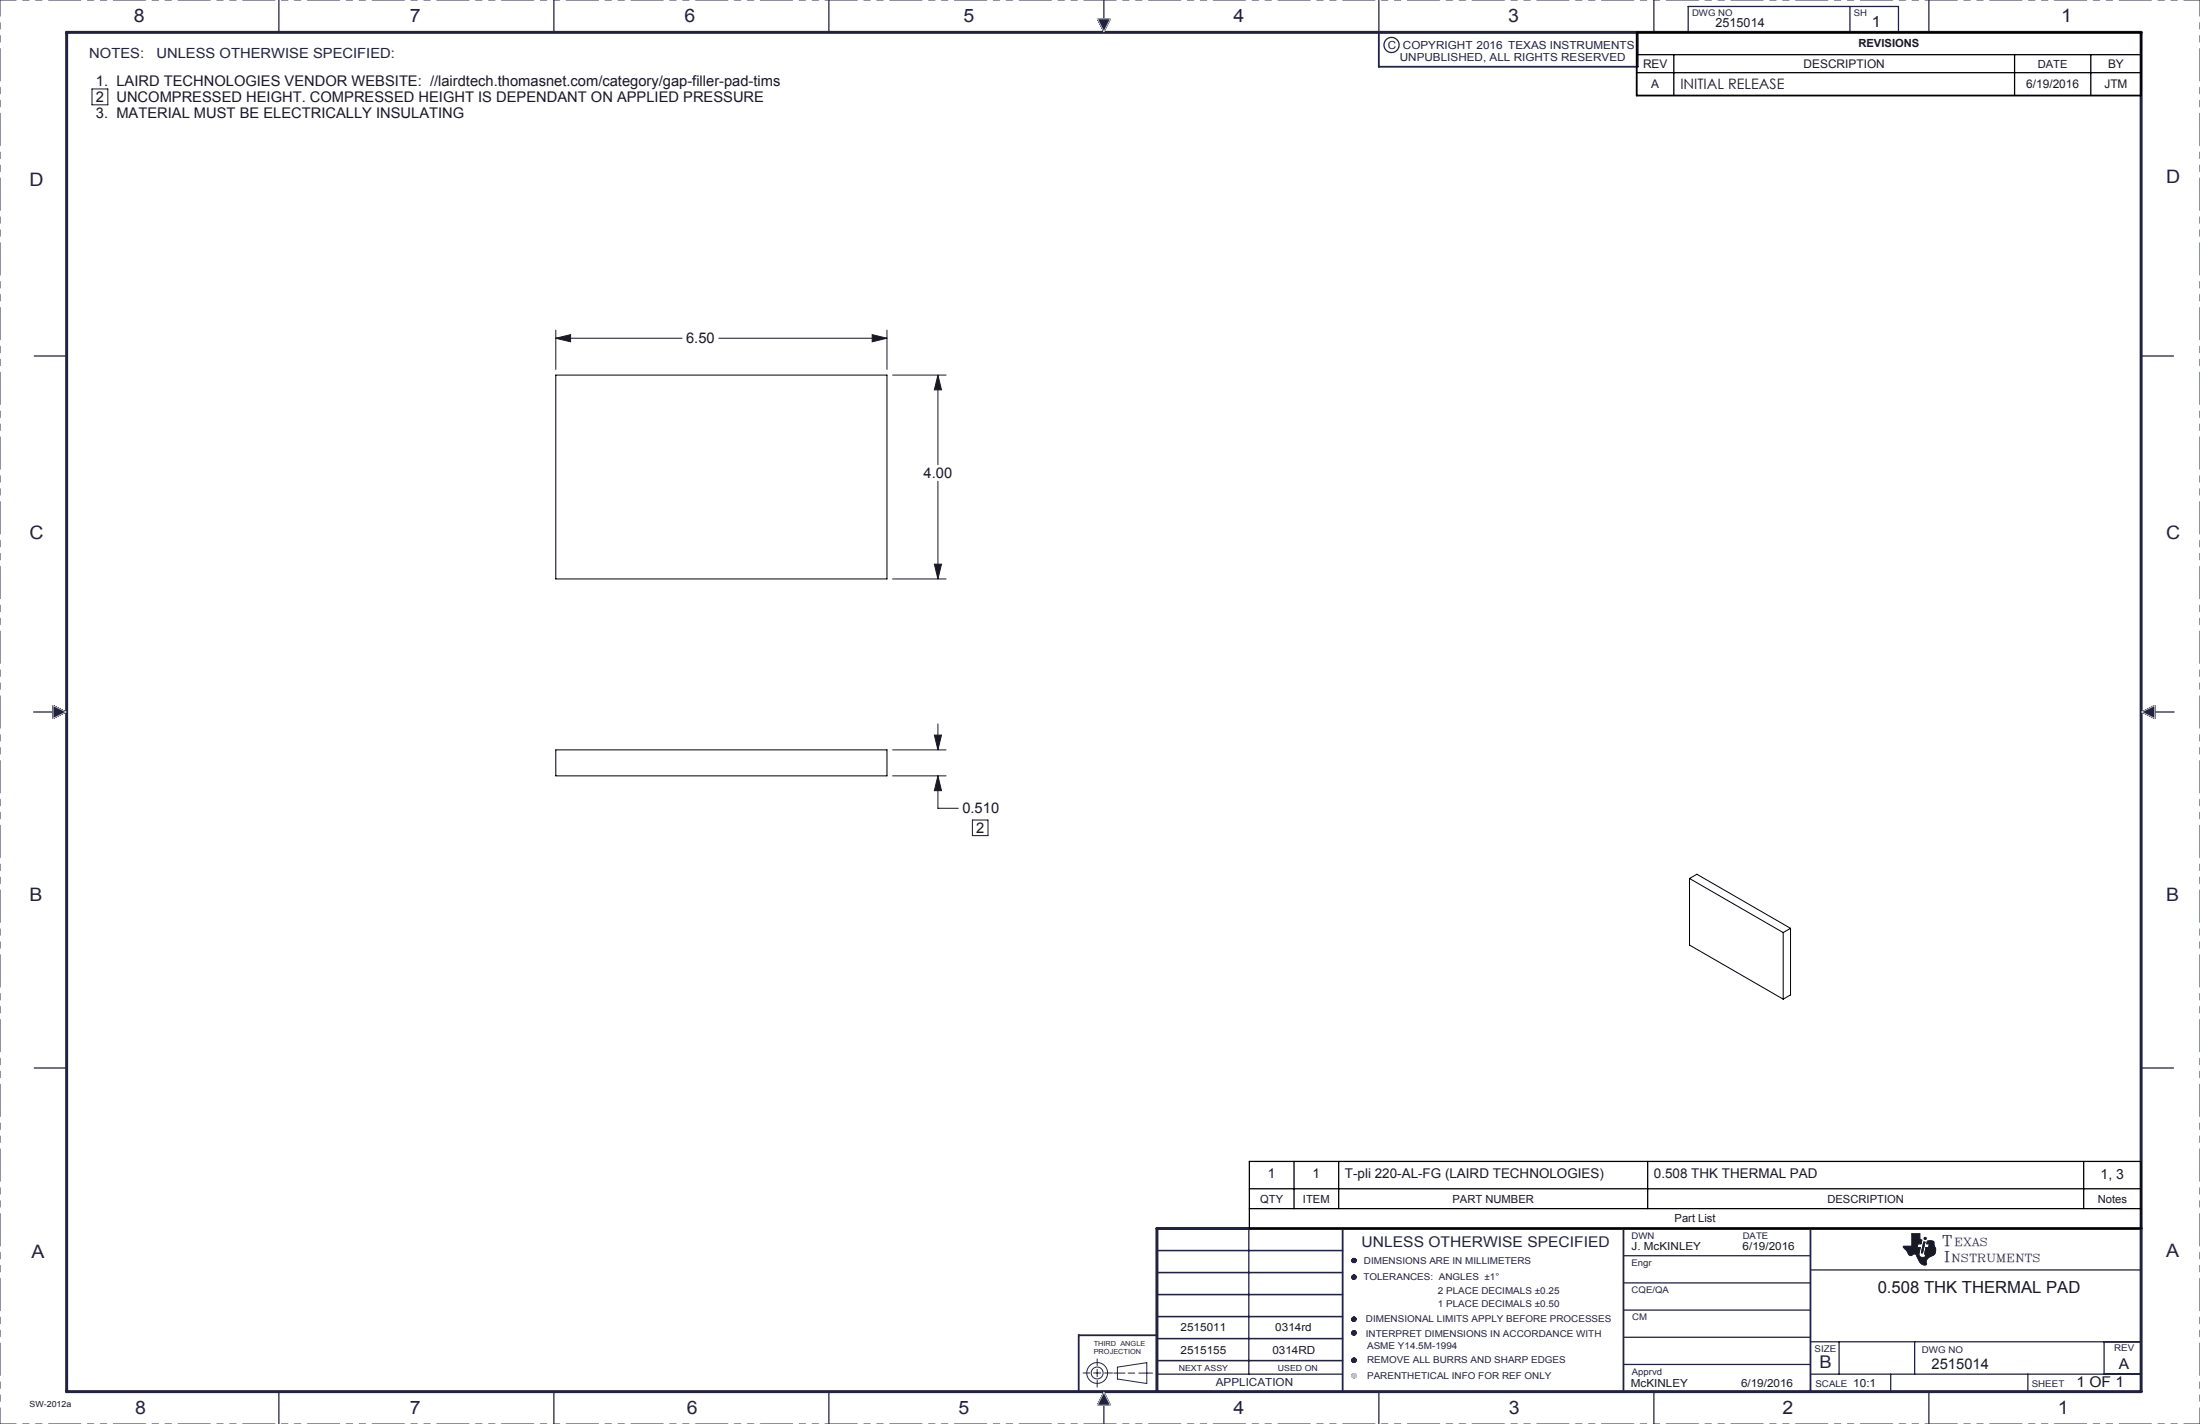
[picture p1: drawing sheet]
<svg xmlns="http://www.w3.org/2000/svg" width="432mm" height="279mm" viewBox="0 0 432 279" stroke-linecap="round" stroke-linejoin="round" font-family="sans-serif">
<g fill="none" stroke="#191924" stroke-width=".2">
<path d="M215.4 3.7h2.5l-1.2 2.5zM10.4 138.4l2.6 1.3-2.6 1.3zM420.4 139.7l2.5-1.3v2.6zM375.3 242.1h1.5v1l.4 .2-.1 .7h-.7l-.1 .8h.6l-.3 1.1a.62 .62 0 0 0 .6 .8l.7-.1 .1-.4h-.2v-.2l.2-1.2h.5l.2-.8h-.5l.1-.5 .5-.1a.65 .65 0 0 1 .7 .2 .65 .65 0 0 1 .1 .7 1.31 1.31 0 0 1-.3 2.1 1.27 1.27 0 0 0-1.2 1.6l.1 .1a1.08 1.08 0 0 1-1.5-.6l-.4-.9a.64 .64 0 0 0-.5-.5 .64 .64 0 0 0-.7 .3h-.1a1.01 1.01 0 0 1-.7-.9l-.7-.7v-.3h1.7zM377.6 243.7h.2l-.5 2.1h-.2zM216.7 273.2l1.2 2.5h-2.5z"/>
<circle cx="265.7" cy="258.8" r=".42"/>
<circle cx="265.7" cy="250.6" r=".42"/>
<circle cx="265.7" cy="247.3" r=".42"/>
<circle cx="377.9" cy="243" r=".2"/>
<circle cx="265.7" cy="261.5" r=".42"/>
<circle cx="265.7" cy="266.9" r=".42"/>
<circle cx="265.8" cy="269.9" r=".42"/>
</g>
<g fill="none" stroke="#212142" stroke-width=".2">
<path d="M215.4 3.7h2.5l-1.2 2.5zM215.4 3.7h.1M215.5 3.7l-.1 .1 .2-.1M215.7 3.7l-.2 .2M215.8 3.7l-.3 .2M215.8 3.7l-.3 .3M215.9 3.7l-.3 .3M216 3.7l-.4 .4M216.1 3.7l-.5 .4M216.1 3.7l-.5 .5M216.2 3.7l-.5 .5M216.3 3.7l-.6 .6"/>
<path d="M216.4 3.7l-.7 .7 .8-.7M216.5 3.7l-.7 .7M216.6 3.7l-.8 .8 .9-.8M216.7 6.2h.1M216.7 6.1l-.1 .1M216.8 3.7l-1 .9M216.8 5.9l-.2 .2 .2-.1M216.9 3.7l-1 1M216.9 5.7l-.3 .4M217 3.7l-1.1 1.1M217.1 5.4l-.6 .6 .5-.4M217.1 5.3l-.6 .6"/>
<path d="M217.1 3.7l-1.1 1.1M217.2 3.7l-1.2 1.2M217.2 5.1l-.7 .8M217.2 5.1l-.7 .7M217.3 3.7l-1.3 1.2M217.3 4.9l-.8 .9M217.4 3.7l-1.3 1.3M217.4 4.7l-1 1M217.5 4.6l-1.1 1.1M217.5 3.7l-1.4 1.4M217.6 4.4l-1.2 1.3M217.6 4.3l-1.3 1.3"/>
<path d="M217.6 3.7l-1.5 1.5M217.7 4.2l-1.4 1.4M217.7 3.7l-1.5 1.5 1.6-1.5M217.8 3.9l-1.5 1.6 1.4-1.4M217.9 3.7l-1.7 1.6M217.9 3.7l-1.6 1.7M217.9 3.7l-1.7 1.7M321.4 6.4v5.8M420.2 13v3.9M10.4 138.4v2.6M10.4 138.4l2.6 1.3M10.4 138.8l.3-.2-.3 .3"/>
<path d="M10.4 139l.4-.4-.4 .4M10.4 138.4h.1M10.4 138.4v.1M10.5 138.5h-.1M10.5 138.5l-.1 .1M10.6 138.5l-.2 .2M10.9 138.7l-.5 .4M10.9 138.7l-.5 .5M11 138.7l-.6 .6M11 138.7l-.6 .7M11.1 138.8l-.7 .7M11.2 138.8l-.8 .8"/>
<path d="M11.3 138.9l-.9 .8M11.3 138.9l-.9 .9M11.4 138.9l-1 1M11.4 138.9l-1 1.1M11.5 139l-1.1 1.1M11.6 139l-1.2 1.2M11.7 139.1l-1.3 1.3M11.8 139.1l-1.4 1.4M11.8 139.1l-1.4 1.5 1.5-1.4M11.9 139.2l-1.5 1.5M12 139.2l-1.6 1.6M12.1 139.3l-1.7 1.6"/>
<path d="M12.1 139.3l-1.7 1.7M12.2 139.3l-1.5 1.5M12.3 139.4l-1.4 1.3M12.3 139.4l-1.2 1.2M12.4 139.4l-1.2 1.2M12.4 139.4l-1 1.1M12.5 139.5l-1.1 1M12.5 139.5l-.9 .9M12.6 139.5l-.9 .8M12.6 139.5l-.7 .7M12.7 139.6l-.6 .5M12.7 139.6l-.5 .5"/>
<path d="M12.7 139.6l-.4 .4M12.8 139.6l-.4 .4M12.8 139.6l-.2 .3M12.9 139.7l-.2 .1M13 139.7h-.1M13 139.7l-2.6 1.3M420.4 139.7l2.5-1.3v2.6M420.4 139.7l2.5 1.3M420.4 139.7h.1M420.6 139.6l-.2 .1M420.7 139.5l-.2 .2M420.8 139.5l-.3 .3"/>
<path d="M421 139.4l-.4 .4M421.1 139.3l-.5 .5M421.3 139.3l-.7 .5M421.4 139.2l-.7 .7M421.5 139.1l-.8 .8M421.7 139l-.9 .9M422 138.9l-1.2 1 1-.9M422.2 138.8l-1.3 1.2 1.2-1.1M422.3 138.7l-1.3 1.3M422.5 138.6l-1.4 1.4M422.7 138.5l-1.6 1.6M422.8 138.5l-1.6 1.6"/>
<path d="M422.9 138.5l-1.6 1.7M422.9 138.6l-1.6 1.6M422.9 138.7l-1.5 1.5M422.9 138.8l-1.5 1.4M422.9 138.8l-1.4 1.5M422.9 138.9l-1.4 1.4M422.9 139l-1.3 1.3M422.9 139.1l-1.2 1.3M422.9 139.2l-1.2 1.2M422.9 139.2l-1.1 1.2M422.9 139.3l-1.1 1.1M422.9 139.5l-1 1"/>
<path d="M422.9 139.6l-.9 .9M422.9 139.7l-.8 .9M422.9 139.8l-.8 .8M422.9 139.9l-.7 .7M422.9 140l-.7 .6M422.9 140l-.6 .6M10.4 140.3l1.3-1.2-1.3 1.2M10.6 140.9l1.6-1.6-1.7 1.6M421.2 140.1l1.7-1.7-1.6 1.7M422.9 140.1l-.6 .6 .6-.6M422.9 140.2l-.5 .5M422.9 140.3l-.4 .4"/>
<path d="M422.9 140.3l-.4 .5M422.9 140.4l-.3 .4M422.9 140.5l-.3 .3M422.9 140.6l-.3 .2M422.9 140.6l-.2 .3M422.9 140.7l-.2 .2M422.9 140.8l-.1 .1M422.9 140.9v.1M422.9 141h.1M265.3 258.8l.4-.4-.4 .5M265.5 247l-.1 .1M265.5 250.2l-.1 .2"/>
<path d="M265.6 258.5l-.2 .2M265.6 246.9l-.2 .3M265.6 250.2l-.2 .2M265.6 258.4l-.3 .3M265.6 251l.6-.5-.5 .5M265.7 246.9l-.4 .4M265.7 250.2l-.4 .4M265.8 250.2l-.5 .4M265.8 246.9l-.5 .5M265.8 250.2l-.5 .5M265.8 258.4l-.5 .5M265.9 258.4l-.6 .6"/>
<path d="M265.9 246.9l-.5 .6M265.9 250.2l-.5 .5M265.9 250.2l-.5 .6M265.9 258.5l-.5 .5M266 247l-.6 .6M266 250.2l-.6 .6M266 258.5l-.6 .6M266 250.3l-.6 .6M266.1 259.1l-.1 .1M266.1 247.1l-.6 .6M266.1 258.6l-.6 .6 .6-.6M266.1 250.3l-.6 .6"/>
<path d="M266.1 247.1l-.6 .6 .6-.6M266.1 250.8l-.2 .2M266.1 247.5l-.2 .2M266.1 258.7l-.5 .5 .5-.5M266.1 250.4l-.5 .6M266.1 258.9l-.3 .3M266.2 247.2l-.6 .5 .6-.5M266.2 258.8l-.5 .5M266.2 258.9l-.4 .4M266.2 250.6l-.4 .4M266.2 247.4l-.4 .3M266.2 247.3l-.4 .4"/>
<path d="M375.3 242.1h1.5v1l.4 .2-.1 .7h-.7l-.1 .8h.6l-.3 1.1a.62 .62 0 0 0 .6 .8l.7-.1 .1-.4h-.2v-.2l.2-1.2h.5l.2-.8h-.5l.1-.5 .5-.1a.65 .65 0 0 1 .7 .2 .65 .65 0 0 1 .1 .7 1.31 1.31 0 0 1-.3 2.1 1.27 1.27 0 0 0-1.2 1.6l.1 .1a1.08 1.08 0 0 1-1.5-.6l-.4-.9a.64 .64 0 0 0-.5-.5 .64 .64 0 0 0-.7 .3h-.1a1.01 1.01 0 0 1-.7-.9l-.7-.7v-.3h1.7zM377.6 243.7h.2l-.5 2.1h-.2zM420.2 249.2v20.4M212.6 269.4h1.3M214.6 269.4h1.5M215.3 266.6v1.3M215.3 268.7v1.4M215.3 270.8v1.4M215.4 275.7h2.5M216 274.4l.9-.8-1 1M216.2 275.7l1.2-1.1-1.1 1.1M216.7 273.2l1.2 2.5"/>
<path d="M216.7 273.2l-1.3 2.5M216.7 273.2h-.1M216.7 273.2l-.1 .2M216.7 273.3l-.2 .2M216.7 273.3l-.3 .3M216.8 273.4l-.5 .4M216.8 273.4l-.5 .5M216.8 269.4h1.6M216.8 273.5l-.6 .6M216.8 273.5l-.6 .7M216.8 273.5l-.7 .9M216.9 273.7l-1 1.1"/>
<path d="M216.9 273.7l-1.1 1.2M217 273.8l-1.3 1.3M217 273.9l-1.4 1.4M217 273.9l-1.5 1.5M217 274l-1.5 1.6M217.1 274l-1.7 1.7M217.1 274.1l-1.6 1.6M217.2 274.2l-1.6 1.5M217.2 274.2l-1.5 1.5M217.2 274.3l-1.4 1.4M217.2 274.3l-1.3 1.4M217.3 274.4l-1.4 1.3"/>
<path d="M217.3 274.4l-1.3 1.3M217.3 274.5l-1.2 1.2M217.4 274.7l-1.1 1M217.4 274.7l-1 1M217.4 274.7l-.9 1M217.5 274.8l-.9 .9M217.5 274.9l-.8 .8M217.5 275.7l.3-.2-.2 .2M217.6 275l-.8 .7M217.6 275l-.7 .7M217.6 275.1l-.6 .6M217.6 275.1l-.5 .6"/>
<path d="M217.7 275.2l-.6 .5M217.7 275.7l.1-.2-.1 .2M217.7 275.2l-.5 .5M217.7 275.3l-.4 .4M217.8 275.4l-.4 .3M217.8 275.4l-.3 .3M217.9 275.6l-.1 .1M217.9 275.7h.1M218.6 269.4h2.2M219.3 268.2l5.8-.8v4.1l-5.8-.9zM221.4 269.4h1.3M223.5 269.4h2.7"/>
<path d="M265.4 261.8l.6-.6-.5 .6M265.5 266.5l-.1 .2M265.6 261.1l-.2 .3M265.6 266.5l-.2 .2M265.6 261.1l-.3 .3M265.7 261.1l-.4 .4M265.8 266.5l-.5 .4 .4-.4M265.8 261.1l-.5 .5M265.8 266.5l-.5 .5M265.9 261.1l-.6 .5M265.9 266.5l-.5 .6M265.9 261.1l-.5 .6"/>
<path d="M265.9 261.2l-.5 .5M266 266.5l-.6 .6M266 261.2l-.6 .6M266 266.6l-.6 .6M266.1 266.6l-.6 .6 .6-.5M266.1 261.3l-.6 .6M266.1 267.1l-.1 .2M266.1 261.3l-.5 .6M266.1 261.4l-.5 .5M266.1 266.7l-.5 .6M266.1 261.6l-.3 .3M266.2 261.4l-.5 .5"/>
<path d="M266.2 261.6l-.4 .3M266.2 261.5l-.5 .4M266.2 266.8l-.6 .5M266.2 267l-.4 .3M266.2 266.8l-.5 .5M266.2 266.9l-.4 .4"/>
<circle cx="377.9" cy="243" r=".2"/>
<circle cx="215.3" cy="269.4" r="1.17"/>
<circle cx="215.3" cy="269.4" r="2.05"/>
<circle cx="265.7" cy="261.5" r=".42"/>
<circle cx="265.7" cy="266.9" r=".42"/>
<circle cx="265.8" cy="269.9" r=".42"/>
</g>
<g fill="none" stroke="#212142" stroke-width=".25">
<path d="M54.7 0v6.4M108.7 0v6.4M162.7 0v6.4M216.7 0v6.4M270.6 0v6.4M324.6 0v6.4M331.3 6.4v-5.1h41.3v5.1M363.1 1.3v5.1M378.6 0v6.4M6.7 69.9h6.4M420.2 69.9h6.4M6.6 139.7h6.4"/>
<path d="M420.4 139.7h6.3M6.7 209.6h6.4M420.2 209.6h6.4M227.1 245.4h36.4M227.1 249.7h36.4M227.1 254h36.4M227.1 258.3h36.4M245.1 241v28.6M318.6 246.4h36.7M318.6 251.7h36.7M318.6 257.1h36.7M355.3 249.2h64.9"/>
<path d="M54.7 273.1v6.3M108.7 273.1v6.3M162.7 273.1v6.3M216.7 273.1v6.3M227.1 267h36.4M227.1 269.6h36.4M227.1 262.6h36.4M270.6 273.1v6.3M318.6 262.4h36.7M318.6 267.7h36.7M324.6 273.1v6.3M355.3 263.3h64.9"/>
<path d="M355.3 269.6h64.9M361 263.3v6.3M371.1 269.6v3.5M375.8 263.3v6.3M378.6 273.1v6.3M398 269.6v3.5M413 263.3v6.3"/>
<circle cx="273.1" cy="8.8" r="1.48"/>
</g>
<g fill="none" stroke="#c4c4c4" stroke-width=".2">
<path d="M215.4 3.7h2.5l-1.2 2.5zM10.4 138.4l2.6 1.3-2.6 1.3zM420.4 139.7l2.5-1.3v2.6zM216.7 273.2l1.2 2.5h-2.5zM265.6 269.6l-.2 .1M265.6 269.5l-.2 .3M265.7 269.5l-.4 .4M265.8 269.5l-.5 .5M265.9 269.5l-.6 .5M265.9 269.5l-.5 .6M266 269.6l-.6 .5M266 269.6l-.6 .6"/>
<path d="M266 269.6l-.6 .6 .7-.6M266.1 269.7l-.6 .6M266.1 270.1l-.1 .2M266.1 269.7l-.5 .6M266.1 269.8l-.5 .5M266.2 269.8l-.5 .5M266.2 270l-.4 .3M266.2 269.9l-.5 .4M266.2 269.9l-.4 .4"/>
<circle cx="265.7" cy="258.8" r=".42"/>
<circle cx="265.7" cy="250.6" r=".42"/>
<circle cx="265.7" cy="247.3" r=".42"/>
<circle cx="265.7" cy="261.5" r=".42"/>
<circle cx="265.7" cy="266.9" r=".42"/>
<circle cx="265.8" cy="269.9" r=".42"/>
</g>
<path d="M0 0v279.4M431.8 0h-431.8M0 279.4h431.8M431.8 279.4v-279.4" fill="none" stroke="#212142" stroke-width=".2" stroke-dasharray="6.3 1.3 1.3 1.3 1.3 1.3" stroke-dashoffset="3.2"/>
<path d="M321.4 6.3v6.8h-50.8v-6.7M263.5 241v32M318.6 241v32M355.3 241v32M227 262h-15.3v11" fill="none" stroke="#212142" stroke-width=".35"/>
<path d="M13.1 6.4h407.1v266.7h-407.1zM420.2 241h-193.1v32.1" fill="none" stroke="#212142" stroke-width=".58"/>
<path d="M375.3 242.1v2.4h-1.7v.2l1.2 1.6h.3l.6-.3 .3 .1 .8 1.5 .6 .5 .4 .1 .4-.1-.2-.5 .3-.6 1.5-1 .1-1-.3-.9a.56 .56 0 0 0-.2-.6 .56 .56 0 0 0-.6-.1l-.5 .1-.1 .5h.5l-.2 .8h-.5l-.2 1.2v.1l.2 .1-.1 .4-.3 .1h-.6l-.3-.2-.1-.4 .3-1.3h-.6l.1-.8h.7l.1-.7-.4-.2v-1zM377.6 243.7l-.5 2.1h.2l.5-2.1zM377.7 243a.2 .2 0 0 0 .4 0 .2 .2 0 0 0-.4 0z" fill-rule="evenodd" fill="#191924"/>
<g fill="none" stroke="#191924" stroke-width=".2">
<path d="M18.1 17.5h3.1v3.1h-3.1zM109.1 66.4l2.9-.7v1.4zM109.1 64.8v7.7M109.1 66.4h24.8M141.1 66.4h33M171.2 65.7l2.9 .7-2.9 .7zM174.1 64.8v7.7M175.2 73.6h10.5M184.1 73.6l.7 2.9h-1.4zM184.1 73.6v17.6M184.1 94.4v19.2M175.2 113.6h10.5"/>
<path d="M183.4 110.7h1.4l-.7 2.9zM175.2 147.1h10.5M175.2 152.2h10.5M183.4 144.2h1.4l-.7 2.9zM184.1 152.2l.7 2.9h-1.4zM184.1 142v5.1M184.1 152.2v6.4h4M190.9 160.9h3v3.1h-3z"/>
</g>
<path d="M321.2 10.7h99M321.2 14.3h99M328.5 10.7v8M395.4 10.7v8M410.4 10.7v8M245.2 227.9h175v13.1h-175zM245.2 237.1h175M245.2 233.2h175M254 227.9v9.2M262.7 227.9v9.2M323.4 227.9v9.2M409 227.9v9.2" fill="none" stroke="#000" stroke-width=".25"/>
<path d="M321.2 6.4h99v12.3h-99z" fill="none" stroke="#000" stroke-width=".35"/>
<path d="M171.2 65.7l2.9 .7-2.9 .7zM109.1 66.4l2.9-.7v1.4zM183.4 110.7h1.4l-.7 2.9zM184.1 73.6l.7 2.9h-1.4zM183.4 144.2h1.4l-.7 2.9zM184.1 152.2l.7 2.9h-1.4z" fill="#191924"/>
<path d="M109.1 73.6h65v40h-65zM109.1 147.1h65v5.1h-65zM331.6 172.4l18.4 10.6M331.6 172.4l1.4-.9 18.4 10.6M331.6 172.4v13l18.4 10.6M350 183v13M351.4 182.1l-1.4 .9M351.4 182.1v13.1l-1.4 .8" fill="none" stroke="#000" stroke-width=".2"/>
<g font-size="3.6" fill="#212142">
<text x="26.3" y="4.4">8</text>
<text x="80.4" y="4.4">7</text>
<text x="134.3" y="4.4">6</text>
<text x="189.1" y="4.4">5</text>
<text x="242.1" y="4.4">4</text>
<text x="296" y="4.4">3</text>
<text x="404.5" y="4.4">1</text>
<text x="425.1" y="35.9">D</text>
<text x="5.8" y="36.5">D</text>
<text x="5.8" y="105.7">C</text>
<text x="425.1" y="105.7">C</text>
<text x="5.8" y="176.8">B</text>
<text x="425.1" y="176.8">B</text>
<text x="6.2" y="246.9">A</text>
<text x="425.1" y="246.7">A</text>
<text x="26.5" y="277.5">8</text>
<text x="80.4" y="277.5">7</text>
<text x="134.8" y="277.5">6</text>
<text x="188.1" y="277.5">5</text>
<text x="242.1" y="277.5">4</text>
<text x="296.1" y="277.5">3</text>
<text x="349.9" y="277.5">2</text>
<text x="403.9" y="277.5">1</text>
</g>
<text font-size="3.4" fill="#212142" x="357.1" y="268.4">B</text>
<text font-size="3.3" fill="#191924" x="368.5" y="253.7">0.508 THK THERMAL PAD</text>
<text font-size="3" fill="#191924" x="367.4" y="5.3">1</text>
<g font-size="2.9" fill="#191924">
<text x="18.8" y="16.9">1. LAIRD TECHNOLOGIES VENDOR WEBSITE: //lairdtech.thomasnet.com/category/gap-filler-pad-tims</text>
<text x="18.8" y="19.9">2</text>
<text x="18.8" y="23.1">3. MATERIAL MUST BE ELECTRICALLY INSULATING</text>
<text x="22.8" y="20">UNCOMPRESSED HEIGHT. COMPRESSED HEIGHT IS DEPENDANT ON APPLIED PRESSURE</text>
<text x="134.7" y="67.3">6.50</text>
<text x="181.3" y="93.8">4.00</text>
<text x="188.9" y="159.6">0.510</text>
<text x="191.6" y="163.4">2</text>
<text x="379.1" y="268.6">2515014</text>
<text x="415.9" y="268.5">A</text>
<text x="407.5" y="272.2">1 OF 1</text>
</g>
<g font-size="2.9" fill="#212142">
<text x="267.3" y="244.6">UNLESS OTHERWISE SPECIFIED</text>
<text x="381.4" y="244.5">T</text>
<text x="381.8" y="247.6">I</text>
</g>
<text font-size="2.8" fill="#191924" x="329.8" y="17.6">INITIAL RELEASE</text>
<g font-size="2.7" fill="#212142">
<text x="17.5" y="11.3">NOTES:</text>
<text x="30.7" y="11.3">UNLESS OTHERWISE SPECIFIED:</text>
</g>
<text font-size="2.7" fill="#191924" x="412.3" y="231.2">1, 3</text>
<g font-size="2.6" fill="#191924">
<text x="248.9" y="231.2">1</text>
<text x="257.6" y="231.2">1</text>
<text x="264" y="231.2">T-pli 220-AL-FG (LAIRD TECHNOLOGIES)</text>
<text x="324.6" y="231.2">0.508 THK THERMAL PAD</text>
</g>
<text font-size="2.5" fill="#191924" x="336.7" y="5.3">2515014</text>
<g font-size="2.3" fill="#191924">
<text x="322.5" y="13.3">REV</text>
<text x="324.1" y="17.3">A</text>
<text x="354" y="13.3">DESCRIPTION</text>
<text x="397.7" y="17.3">6/19/2016</text>
<text x="413" y="17.3">JTM</text>
<text x="413.7" y="13.3">BY</text>
</g>
<g font-size="2.2" fill="#212142">
<text x="272.4" y="9.5">C COPYRIGHT 2016 TEXAS INSTRUMENTS</text>
<text x="274.7" y="12">UNPUBLISHED, ALL RIGHTS RESERVED</text>
<text x="383.7" y="244.4">EXAS</text>
<text x="383.2" y="247.6">NSTRUMENTS</text>
<text x="238.6" y="272">APPLICATION</text>
</g>
<g font-size="2.2" fill="#191924">
<text x="364.8" y="9.3">REVISIONS</text>
<text x="400" y="13.3">DATE</text>
<text x="247.3" y="235.9">QTY</text>
<text x="255.7" y="235.9">ITEM</text>
<text x="285.1" y="235.9">PART NUMBER</text>
<text x="328.7" y="239.8">Part List</text>
<text x="358.7" y="235.9">DESCRIPTION</text>
<text x="411.7" y="235.9">Notes</text>
<text x="320.2" y="245.3">J. McKINLEY</text>
<text x="342" y="245.3">6/19/2016</text>
<text x="231.7" y="261.2">2515011</text>
<text x="250.3" y="261.2">0314rd</text>
<text x="231.7" y="265.6">2515155</text>
<text x="249.7" y="265.6">0314RD</text>
<text x="320.1" y="272.1">McKINLEY</text>
<text x="341.7" y="272.2">6/19/2016</text>
<text x="363.7" y="272.2">10:1</text>
</g>
<g font-size="1.8" fill="#212142">
<text x="332.1" y="3.1">DWG NO</text>
<text x="363.9" y="3.1">SH</text>
<text x="320.2" y="243.1">DWN</text>
<text x="342" y="243.1">DATE</text>
<text x="267.6" y="251.2">TOLERANCES: ANGLES ±1°</text>
<text x="267.7" y="248.1">DIMENSIONS ARE IN MILLIMETERS</text>
<text x="320.2" y="248.4">Engr</text>
<text x="282.2" y="253.9">2 PLACE DECIMALS ±0.25</text>
<text x="282.2" y="256.5">1 PLACE DECIMALS ±0.50</text>
<text x="320.2" y="253.7">CQE/QA</text>
<text x="268.1" y="259.4">DIMENSIONAL LIMITS APPLY BEFORE PROCESSES</text>
<text x="268.1" y="262.3">INTERPRET DIMENSIONS IN ACCORDANCE WITH</text>
<text x="320.3" y="258.9">CM</text>
<text x="268.3" y="264.7">ASME Y14.5M-1994</text>
<text x="268.3" y="267.4">REMOVE ALL BURRS AND SHARP EDGES</text>
<text x="320.3" y="269.8">Apprvd</text>
<text x="356.2" y="265.3">SIZE</text>
<text x="377.2" y="265.4">DWG NO</text>
<text x="415" y="265.1">REV</text>
<text x="268.3" y="270.6">PARENTHETICAL INFO FOR REF ONLY</text>
<text x="356.3" y="272.2">SCALE</text>
<text x="398.8" y="272.2">SHEET</text>
</g>
<g font-size="1.6" fill="#212142">
<text x="231.4" y="268.9">NEXT ASSY</text>
<text x="250.8" y="268.9">USED ON</text>
</g>
<text font-size="1.6" fill="#191924" x="5.8" y="276">SW-2012a</text>
<g font-size="1.4" fill="#212142">
<text x="214.7" y="264">THIRD ANGLE</text>
<text x="214.7" y="265.7">PROJECTION</text>
</g>
</svg>
